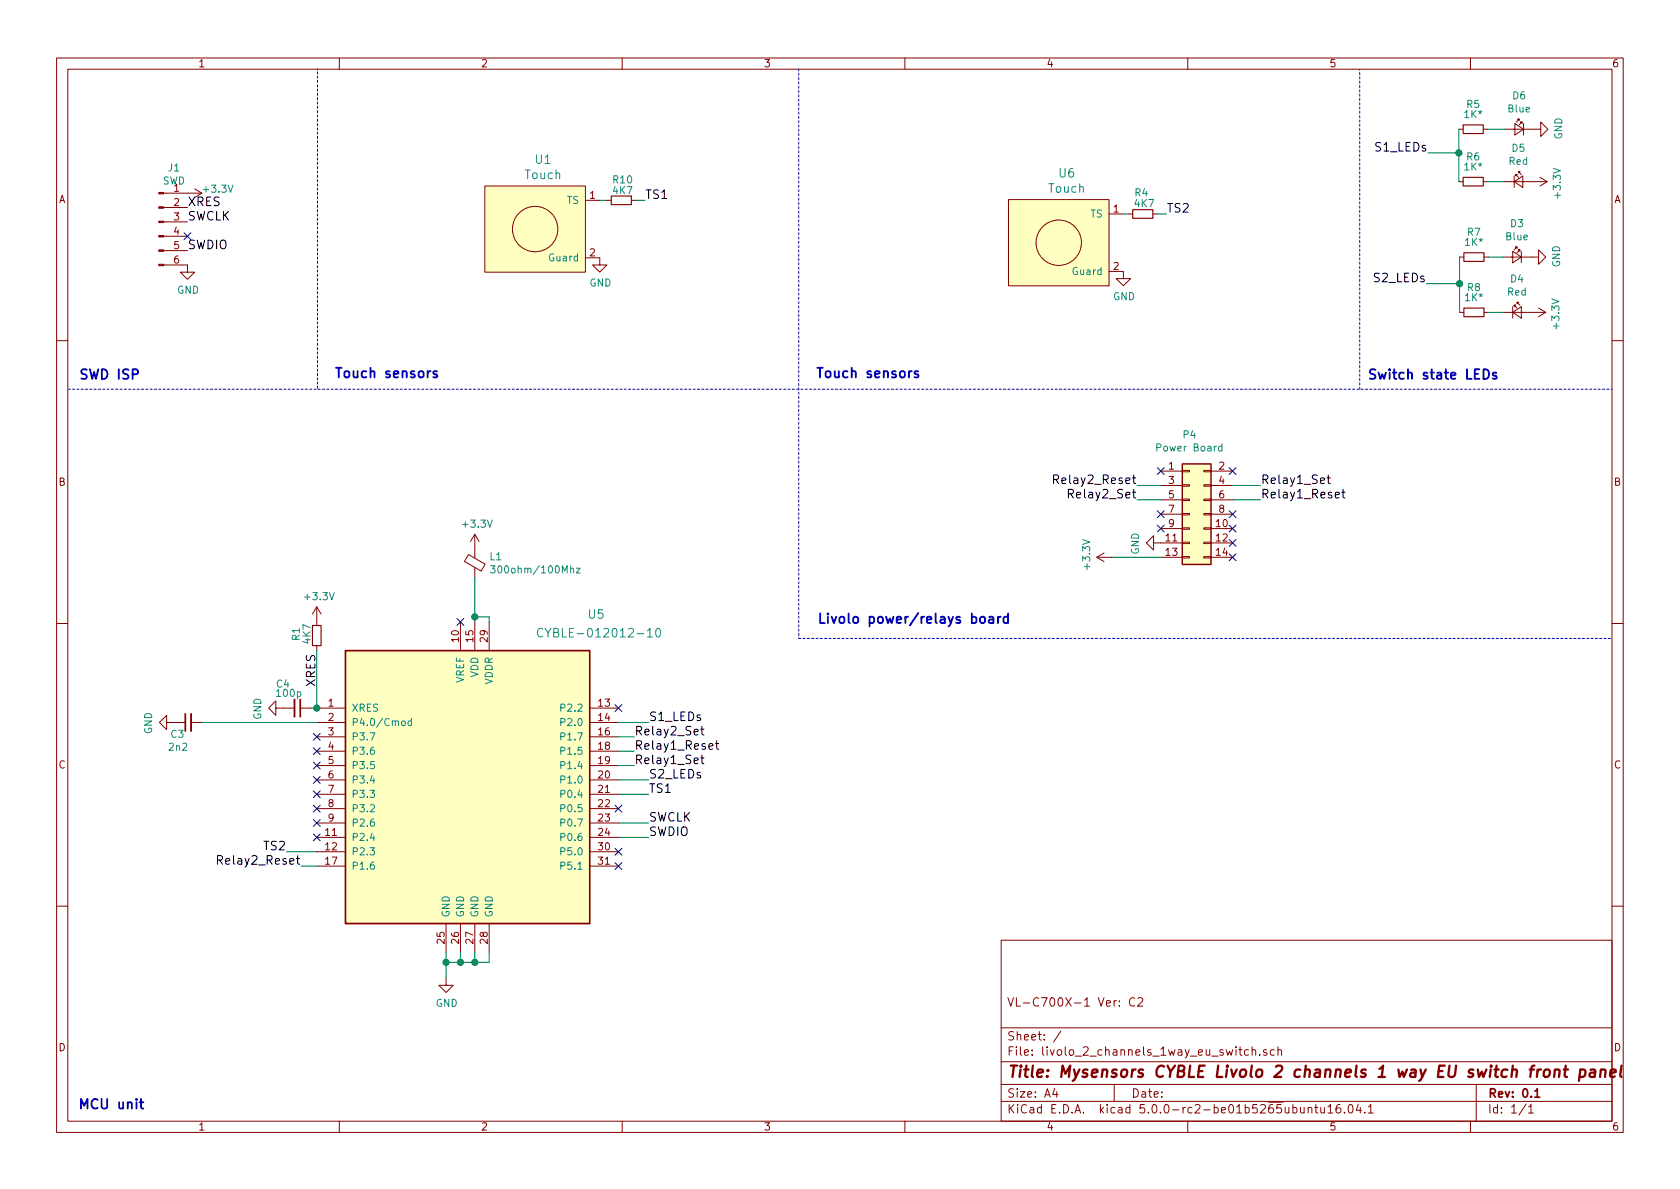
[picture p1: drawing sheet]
<svg xmlns="http://www.w3.org/2000/svg" width="297mm" height="210mm" viewBox="0 0 297 210" stroke-linecap="round" stroke-linejoin="round" font-family="sans-serif">
<g fill="none" stroke="#840000" stroke-width=".18">
<path d="M10 10.3h277v189.9h-277zM12 12.2h273v186.1h-273zM60 10.3v1.9M110 10.3v1.9M160 10.3v1.9M210 10.3v1.9M260 10.3v1.9M28.9 39.2h4.2M28.9 36.7h4.2M28.9 34.2h4.2M34.4 33.4l1.3 .8M85.7 32.9h17.8v15.2h-17.8z"/>
<path d="M103.5 35.4h2.5M107.3 35.4h.8M111.6 35.4h.8M178.3 35.3h17.8v15.2h-17.8zM196.1 37.8h2.5M199.5 37.8h.8M203.8 37.8h.8M257.9 22.9h.8M257.9 32.1h.8M262.3 22.9h.7M262.3 32.1h.7M265.9 32.1h7.7"/>
<path d="M266.1 22.9h6.3v-1.3l1.3 1.3-1.3 1.2v-1.2M267.7 32.1l1.5-1v2zM267.7 31.1v2M267.8 21.8l1.6 1.1-1.6 1zM268 31.1v-.2h.2h-.2l.5 .5M268.5 30.6v-.3h.2h-.2l.5 .6M268.6 21.3v-.2h-.2h.2l-.5 .5M269.1 21.8v-.2h-.2h.2l-.5 .5M269.4 21.8v2.1M272.3 31.4l1.3 .7M273.6 32.1l-1.3 .8M28.9 46.9h4.2v1.2h1.3l-1.3 1.3-1.2-1.3h1.2"/>
<path d="M28.9 44.3h4.2M28.9 41.8h4.2M103.5 45.6h2.5v1.3h1.3l-1.3 1.2-1.2-1.2h1.2M196.1 48h2.5v1.3h1.3l-1.3 1.2-1.2-1.2h1.2M258.1 45.5h.7M258.1 55.2h.7M262.4 45.5h.7M262.4 55.2h.7M265.7 45.5h6.3v-1.3l1.3 1.3-1.3 1.2v-1.2M265.7 55.2h7.6M267.5 44.4l1.5 1.1-1.5 1zM267.5 55.2l1.5-1v2.1z"/>
<path d="M267.5 54.2v2.1M267.7 54.2v-.2h.3h-.3l.5 .5M268.2 43.9v-.2h-.2h.2l-.5 .5M268.2 53.7v-.2h.3h-.3l.5 .5M268.7 44.4v-.2h-.2h.2l-.5 .5M269 44.4v2.1M272 54.5l1.3 .7M273.3 55.2l-1.3 .8M10 60.2h2M285 60.2h2M82.8 98.1l3 1.7-.7 1.2-3-1.7zM83.9 94.5l-.7 1.3"/>
<path d="M83.9 94.5v4.2M83.9 94.5l.8 1.3M193.9 98.5h2.6M193.9 98.5l1.3 .8M195.2 97.8l-1.3 .7M204 96v-1.3l-1.3 1.3 1.3 1.3v-1.3h5M205.2 83.3h3.8M205.2 93.5h3.8M205.2 98.5h3.8M205.2 85.8h3.8M205.2 88.4h3.8M205.2 90.9h3.8"/>
<path d="M209 98.4h1.3v.3h-1.3zM209 95.9h1.3v.2h-1.3zM209 93.3h1.3v.3h-1.3zM209 90.8h1.3v.3h-1.3zM209 88.3h1.3v.2h-1.3zM209 85.7h1.3v.3h-1.3zM209 83.2h1.3v.2h-1.3zM212.9 98.4h1.2v.3h-1.2zM212.9 95.9h1.2v.2h-1.2zM212.9 93.3h1.2v.3h-1.2zM212.9 90.8h1.2v.3h-1.2zM212.9 88.3h1.2v.2h-1.2z"/>
<path d="M212.9 85.7h1.2v.3h-1.2zM212.9 83.2h1.2v.2h-1.2zM214.1 83.3h3.8M214.1 93.5h3.8M214.1 96h3.8M214.1 98.5h3.8M214.1 85.8h3.8M214.1 88.4h3.8M214.1 90.9h3.8M10 110.3h2M56 107.3v3.3M56 114.2v.7"/>
<path d="M56 107.3l-.8 1.3M56 107.3l.8 1.3M81.4 110v5.1M83.9 100.3v1.8M83.9 110v5.1M86.5 110v5.1M285 110.3h2M29.5 127.8v-1.3l-1.3 1.3 1.3 1.2v-1.2h3.3M33.8 127.8h2M48.8 125.2v-1.3l-1.3 1.3 1.3 1.3v-1.3h3.3M53.1 125.2h2M56 125.2h5.1"/>
<path d="M56 127.8h5.1M56 130.3h5.1M56 132.8h5.1M56 135.4h5.1M56 137.9h5.1M104.3 125.2h5M104.3 127.8h5M104.3 130.3h5M104.3 132.8h5M104.3 135.4h5M104.3 137.9h5M56 148.1h5.1"/>
<path d="M56 150.6h5.1M56 153.2h5.1M56 140.5h5.1M56 143h5.1M56 145.5h5.1M104.3 148.1h5M104.3 150.6h5M104.3 153.2h5M104.3 140.5h5M104.3 143h5M104.3 145.5h5M10 160.2h2"/>
<path d="M78.9 173v1.2h1.2l-1.2 1.3-1.3-1.3h1.3M78.9 163.3v5.1M81.4 163.3v5.1M83.9 163.3v5.1M86.5 163.3v5.1M177 166.3h108v32h-108zM197.9 177.8v.1M197.9 177v.1M200.6 176.6a.59 .59 0 0 0-.7 0 .59 .59 0 0 0-.2 .7 .56 .56 0 0 0 .3 .5 .56 .56 0 0 0 .6 0M201.2 176.6l.2-.2h.4l.2 .2 .1 .3-1 1h1M285 160.2h2M60 198.3v1.9"/>
<path d="M110 198.3v1.9M160 198.3v1.9M177 194.8h108M177 191.8h108M177 187.8h108M177 181.8h108M186.5 192.5l-.4 1h1M186.8 193v1M187.6 182.3l-1.3 2M197 191.8v3M210 198.3v1.9M220.8 185.7l-.5-.1-.3 .3 .1 .6 .2 .1 .5-.1"/>
<path d="M221.4 185.7l.2-.1 .3 .1 .1 .9M221.4 185.1v1.5M222.7 186.5v.1M224 185.7l-.4-.1-.2 .2v.2l.6 .2v.3h-.6M225.3 185.7l-.4-.1-.3 .3 .1 .6 .2 .1 .4-.1M226 185.7l.2-.1 .3 .1 .1 .9M226 185.1v1.5M229.9 195.8l.1 .9 .4 .1 .2-.1M230.6 195.8v1M231.3 196l.1-.1a.37 .37 0 0 1 .6 .1v.8M231.3 195.8v1M232.4 195.8h.6"/>
<path d="M232.7 195.3v1.3l.3 .2M233.5 195.8l.1 .9 .3 .1 .3-.1M234.2 195.8v1M234.8 195.8l.4-.5v1.5M234.8 196.8h.9M236.9 195.3a.62 .62 0 0 0-.7 .7l.1 .7 .2 .1 .5-.1 .1-.5-.2-.2-.4-.1-.3 .3M237.7 196.7v.1M238.5 195.5l.4-.2a.94 .94 0 0 1 0 1.5l-.5-.3v-.6zM240.2 195.2l-.4 1.1h.9M240.5 195.8v1M241.3 196.7v.1M241.9 195.8l.5-.5v1.5"/>
<path d="M241.9 196.8h.9M260 198.3v1.9M261 191.8v6.5M269.8 195.2l-1.2 2M270.3 195.8l.4-.5v1.5M270.3 196.8h.8"/>
<circle cx="94.6" cy="40.5" r="4"/>
<circle cx="187.2" cy="42.9" r="4"/>
</g>
<path d="M61.1 115.1h43.2v48.2h-43.2zM32.8 126.2v3.1M53.1 123.7v3M271.4 193l.4-.5v1.5M271.4 194h.8" fill="none" stroke="#840000" stroke-width=".3"/>
<g fill="none" stroke="#840000" stroke-width=".41">
<path d="M273.1 189.3a.53 .53 0 0 1 .5-.2 .53 .53 0 0 1 .4 .4v.6a.54 .54 0 0 1-.6 .4 .54 .54 0 0 1-.5-.4zM274.9 189.3a.5 .5 0 0 1 .9 .1l-.2 1M274.9 189.1l-.1 1.3M276.5 189.1h.7M276.8 188.4l-.2 1.8 .1 .1 .4 .1M279.4 189.2h.8l.1 .3v.6a.66 .66 0 0 1-1 .2M279.4 189.1l-.2 2M281.2 189.2h.8l-.1 1.2M282 189.6l-.6 .1a.4 .4 0 0 0-.4 .3 .4 .4 0 0 0 .3 .4l.7-.1M283 189.3a.52 .52 0 0 1 .9 .1l-.1 1M283.1 189.1l-.2 1.3M284.7 189.8l1-.2-.1-.4h-.7l-.2 1 .2 .2 .6-.1"/>
<path d="M286.7 188.4l-.2 1.8 .2 .2"/>
</g>
<path d="M77.2 65.7l-.4-.1-.2 .3 .1 .2 .5 .2v.4h-.6M162.3 65.7l-.4-.1-.2 .3 .1 .2 .5 .2v.4h-.6M262.3 65.3a.86 .86 0 0 1 1 .8 .86 .86 0 0 1-1 .9zM264.6 66l-.4-.1-.3 .2 .1 .3 .6 .1v.4h-.7M174.9 109.1h.7v1.1M175.6 109.5h-.5a.32 .32 0 0 0-.3 .4 .32 .32 0 0 0 .3 .3l.5-.1M176.5 109.1v1.1M176.9 109.1h-.3l-.1 .3M178.2 109.1a.58 .58 0 0 0-.7 .1v.8a.58 .58 0 0 0 .7 .1M178.2 108.5v1.7M24.7 194.9h.6M24.9 194.3v1.5l.1 .2h.3" fill="none" stroke="#0000c2" stroke-width=".33"/>
<g fill="#ffffc2" stroke="#ffffc2" stroke-width=".18">
<path d="M209 82h5.1v17.8h-5.1z"/>
<path d="M85.7 32.9h17.8v15.2h-17.8z"/>
<path d="M178.3 35.3h17.8v15.2h-17.8z"/>
<path d="M61.1 115.1h43.2v48.2h-43.2z"/>
</g>
<path d="M209 82h5.1v17.8h-5.1z" fill="none" stroke="#840000" stroke-width=".25"/>
<path d="M216.1 79l-.4-.1-.3 .2 .2 .6h.5M216.1 78.5v1.3M86.7 100h.8l-.4 .5 .4 .2v.4l-.2 .2-.6-.1M96 111.2a.62 .62 0 0 0-.8 .1 .62 .62 0 0 0-.2 .7 .56 .56 0 0 0 .3 .6 .56 .56 0 0 0 .7-.1M101.9 100.5h.7l-.7 .8h.7M116.1 111.2l.2-.1a.81 .81 0 0 1 .3 1.4l-.2 .1a.84 .84 0 0 1-.3-1.4zM71.1 127.5h.3l.2 .1v.7h-.4l-.2-.2zM72.7 127.5h-.3l-.3 .2 .2 .6h.4M72.7 127v1.3" fill="none" stroke="#008484" stroke-width=".18"/>
<path d="M108.1 34.7h3.5v1.5h-3.5zM200.3 37.1h3.5v1.5h-3.5zM258.7 22.1h3.6v1.5h-3.6zM258.7 31.4h3.6v1.5h-3.6zM258.8 44.7h3.6v1.5h-3.6zM258.8 54.5h3.6v1.5h-3.6zM55.2 110.6h1.6v3.6h-1.6z" fill="none" stroke="#840000" stroke-width=".2"/>
<g fill="none" stroke="#000084" stroke-width=".18">
<path d="M32.5 41.2l1.3 1.2M33.8 41.2l-1.3 1.2M204.6 82.7l1.2 1.2M204.6 90.3l1.2 1.2M204.6 92.9l1.2 1.2M205.8 82.7l-1.2 1.2M205.8 90.3l-1.2 1.2M205.8 92.9l-1.2 1.2M217.3 90.3l1.2 1.2M217.3 92.9l1.2 1.2M217.3 95.4l1.2 1.2M217.3 97.9l1.2 1.3"/>
<path d="M217.3 82.7l1.2 1.2M218.5 90.3l-1.2 1.2M218.5 92.9l-1.2 1.2M218.5 95.4l-1.2 1.2M218.5 97.9l-1.2 1.3M218.5 82.7l-1.2 1.2M80.8 109.4l1.2 1.2M82 109.4l-1.2 1.2M55.4 129.7l1.2 1.2M55.4 132.2l1.2 1.2M55.4 134.8l1.2 1.2M55.4 137.3l1.2 1.2"/>
<path d="M55.4 139.8l1.2 1.3M56.6 134.8l-1.2 1.2M56.6 129.7l-1.2 1.2M56.6 132.2l-1.2 1.2M56.6 137.3l-1.2 1.2M56.6 139.8l-1.2 1.3M108.7 124.6l1.3 1.2M110 124.6l-1.3 1.2M55.4 144.9l1.2 1.2M55.4 142.4l1.2 1.2M55.4 147.5l1.2 1.2M56.6 144.9l-1.2 1.2"/>
<path d="M56.6 142.4l-1.2 1.2M56.6 147.5l-1.2 1.2M108.7 142.4l1.3 1.2M108.7 150l1.3 1.2M108.7 152.5l1.3 1.3M110 142.4l-1.3 1.2M110 150l-1.3 1.2M110 152.5l-1.3 1.3"/>
</g>
<g fill="none" stroke="#000" stroke-width=".18">
<path d="M186.3 84.8l.7-.1 .2-.2-.1-.4-.2-.1h-.6v1.5M186.7 84.8l.5 .7M188.9 87.3l.7-.1 .2-.2-.1-.3-.2-.2h-.6v1.6M234.6 84.5h.6M234.8 84v1.3l.4 .2M237.2 87h.6M237.5 86.5v1.3l.3 .3M123.9 134h.6M123.9 129h.6M124.1 133.5v1.3l.4 .2M124.1 128.4v1.3l.4 .3M126.5 131.5h.6"/>
<path d="M126.7 131v1.3l.4 .2M38.5 152.1l.7-.1 .1-.2v-.4l-.3-.1h-.5v1.5M38.8 152.1l.5 .7"/>
</g>
<path d="M141.2 12.2v100.7M12.1 68.8h273M56.1 68.7v-56.5M240.4 68.8v-56.5M141.2 112.9h40.9M182.2 112.9h102.9" fill="none" stroke="#0000c2" stroke-width=".18" stroke-dasharray=".4 .4"/>
<g fill="none" stroke="#008400" stroke-width=".18">
<path d="M106 35.4h1.3M112.4 35.4h1.6M198.6 37.8h.9M204.6 37.8h1.6M252.5 27h5.4M257.9 22.9v9.2M263 22.9h3.1M263 32.1h2.9M252.2 50.2h5.9M258.1 45.5v9.7M263.1 45.5h2.6M263.1 55.2h2.6"/>
<path d="M196.5 98.5h8.7M201 88.4h4.2M201 85.8h4.2M217.9 88.4h5M217.9 85.8h5M56 114.9v10.3h-.9M83.9 109.1h2.6v.9M83.9 102.1v7.9M35.8 127.8h20.2M109.3 127.8h5.4M109.3 137.9h5.4M109.3 135.4h2.8"/>
<path d="M109.3 132.8h2.8M109.3 130.3h2.8M50.7 150.6h5.3M53.2 153.2h2.8M109.3 140.5h5.4M109.3 148.1h5.4M109.3 145.5h5.4M78.9 168.4v4.6M81.4 168.4v1.8M83.9 168.4v1.8M86.5 168.4v1.8h-7.6"/>
</g>
<g fill="#008400" stroke="#008400" stroke-width=".25">
<circle cx="257.9" cy="27" r=".51"/>
<circle cx="258.1" cy="50.2" r=".51"/>
<circle cx="83.9" cy="170.2" r=".51"/>
<circle cx="81.4" cy="170.2" r=".51"/>
<circle cx="78.9" cy="170.2" r=".51"/>
<circle cx="83.9" cy="109.1" r=".51"/>
<circle cx="56" cy="125.2" r=".51"/>
</g>
<path d="M33.8 126.2v3.1M52.1 123.7v3" fill="none" stroke="#840000" stroke-width=".33"/>
<g fill="#840000" stroke="#840000" stroke-width=".18">
<path d="M28.1 46.7h.8v.3h-.8z"/>
<path d="M28.1 44.2h.8v.2h-.8z"/>
<path d="M28.1 41.7h.8v.2h-.8z"/>
<path d="M28.1 39.1h.8v.3h-.8z"/>
<path d="M28.1 36.6h.8v.2h-.8z"/>
<path d="M28.1 34h.8v.3h-.8z"/>
</g>
<text font-size="2.8" fill="#840000" x="178" y="190.5">Title: Mysensors CYBLE Livolo 2 channels 1 way EU switch front panel</text>
<g font-size="2.4" fill="#0000c2">
<text x="13.8" y="67.1">SWD ISP</text>
<text x="59.1" y="66.8">Touch sensors</text>
<text x="144.1" y="66.8">Touch sensors</text>
<text x="241.7" y="67.1">Switch state LEDs</text>
<text x="144.4" y="110.3">Livolo power/relays board</text>
<text x="13.7" y="196.1">MCU unit</text>
</g>
<g font-size="2.1" fill="#008484">
<text x="94.7" y="29">U1</text>
<text x="92.9" y="31.7">Touch</text>
<text x="185.4" y="34.1">Touch</text>
<text x="187.3" y="31.4">U6</text>
<text x="96.9" y="112.7">CYBLE-012012-10</text>
<text x="104.1" y="109.4">U5</text>
</g>
<g font-size="2.1">
<text x="243.3" y="26.8">S1_LEDs</text>
<text x="114" y="35.2">TS1</text>
<text x="33.1" y="39">SWCLK</text>
<text x="33.1" y="36.4">XRES</text>
<text x="206.2" y="37.6">TS2</text>
<text x="33.1" y="44.1">SWDIO</text>
<text x="243" y="49.9">S2_LEDs</text>
<text x="187.2" y="85.6">Relay2_Reset</text>
<text x="189.7" y="88.1">Relay2_Set</text>
<text x="222.9" y="85.6">Relay1_Set</text>
<text x="222.9" y="88.1">Relay1_Reset</text>
<text x="55.8" y="121.5" transform="rotate(-90 55.8 121.5)">XRES</text>
<text x="112.1" y="130">Relay2_Set</text>
<text x="114.7" y="127.5">S1_LEDs</text>
<text x="112.1" y="135.1">Relay1_Set</text>
<text x="112.1" y="132.6">Relay1_Reset</text>
<text x="114.7" y="137.7">S2_LEDs</text>
<text x="114.7" y="140.2">TS1</text>
<text x="114.7" y="147.8">SWDIO</text>
<text x="114.7" y="145.3">SWCLK</text>
<text x="39.4" y="152.9">Relay2_Reset</text>
<text x="46.8" y="150.4">TS2</text>
</g>
<g font-size="2.1" fill="#840000">
<text x="178" y="178">VL-C700X-1 Ver: C2</text>
<text x="178" y="184">Sheet: /</text>
<text x="178" y="186.7">File: livolo_2_channels_1way_eu_switch.sch</text>
<text x="178" y="196.9">KiCad E.D.A. kicad 5.0.0-rc2-be01b5265ubuntu16.04.1</text>
<text x="178" y="194.1">Size: A4</text>
<text x="200" y="194.1">Date:</text>
<text x="263" y="194.1">Rev: 0.1</text>
<text x="263" y="196.9">Id: 1/1</text>
</g>
<g font-size="1.8" fill="#840000">
<text x="35" y="11.9">1</text>
<text x="85" y="11.9">2</text>
<text x="135" y="11.9">3</text>
<text x="185" y="11.9">4</text>
<text x="235" y="11.9">5</text>
<text x="285" y="11.9">6</text>
<text x="10.4" y="35.9">A</text>
<text x="30.8" y="33.9">1</text>
<text x="104.3" y="35.2">1</text>
<text x="285.4" y="35.9">A</text>
<text x="30.8" y="36.4">2</text>
<text x="30.8" y="39">3</text>
<text x="30.8" y="41.5">4</text>
<text x="196.9" y="37.6">1</text>
<text x="30.8" y="44.1">5</text>
<text x="30.8" y="46.6">6</text>
<text x="104.3" y="45.3">2</text>
<text x="196.9" y="47.7">2</text>
<text x="206.7" y="83.1">1</text>
<text x="215.5" y="83.1">2</text>
<text x="10.4" y="85.9">B</text>
<text x="206.7" y="85.6">3</text>
<text x="206.7" y="88.1">5</text>
<text x="215.5" y="85.6">4</text>
<text x="215.5" y="88.1">6</text>
<text x="285.4" y="85.9">B</text>
<text x="206.2" y="95.8">11</text>
<text x="206.7" y="90.7">7</text>
<text x="206.7" y="93.2">9</text>
<text x="215.1" y="93.2">10</text>
<text x="215.1" y="95.8">12</text>
<text x="215.5" y="90.7">8</text>
<text x="206.2" y="98.3">13</text>
<text x="215.1" y="98.3">14</text>
<text x="81.2" y="113.5" transform="rotate(-90 81.2 113.5)">10</text>
<text x="83.7" y="113.5" transform="rotate(-90 83.7 113.5)">15</text>
<text x="86.2" y="113.5" transform="rotate(-90 86.2 113.5)">29</text>
<text x="58.1" y="125">1</text>
<text x="105.8" y="125">13</text>
<text x="58.1" y="127.5">2</text>
<text x="58.1" y="130">3</text>
<text x="105.8" y="127.5">14</text>
<text x="105.8" y="130">16</text>
<text x="10.4" y="135.9">C</text>
<text x="58.1" y="132.6">4</text>
<text x="58.1" y="135.1">5</text>
<text x="58.1" y="137.7">6</text>
<text x="105.8" y="132.6">18</text>
<text x="105.8" y="135.1">19</text>
<text x="105.8" y="137.7">20</text>
<text x="285.4" y="135.9">C</text>
<text x="58.1" y="140.2">7</text>
<text x="58.1" y="142.7">8</text>
<text x="105.8" y="140.2">21</text>
<text x="105.8" y="142.7">22</text>
<text x="57.6" y="147.8">11</text>
<text x="58.1" y="145.3">9</text>
<text x="105.8" y="145.3">23</text>
<text x="105.8" y="147.8">24</text>
<text x="57.6" y="150.4">12</text>
<text x="57.6" y="152.9">17</text>
<text x="105.8" y="150.4">30</text>
<text x="105.8" y="152.9">31</text>
<text x="78.6" y="166.8" transform="rotate(-90 78.6 166.8)">25</text>
<text x="81.2" y="166.8" transform="rotate(-90 81.2 166.8)">26</text>
<text x="83.7" y="166.8" transform="rotate(-90 83.7 166.8)">27</text>
<text x="86.2" y="166.8" transform="rotate(-90 86.2 166.8)">28</text>
<text x="10.4" y="185.9">D</text>
<text x="285.4" y="185.9">D</text>
<text x="35" y="199.9">1</text>
<text x="85" y="199.9">2</text>
<text x="135" y="199.9">3</text>
<text x="185" y="199.9">4</text>
<text x="235" y="199.9">5</text>
<text x="285" y="199.9">6</text>
</g>
<g font-size="1.8" fill="#008484">
<text x="267.5" y="17.6">D6</text>
<text x="259" y="20.9">1K*</text>
<text x="259.4" y="19.1">R5</text>
<text x="266.7" y="19.9">Blue</text>
<text x="259.4" y="28.4">R6</text>
<text x="266.8" y="29.2">Red</text>
<text x="267.4" y="26.8">D5</text>
<text x="276.2" y="24.7" transform="rotate(-90 276.2 24.7)">GND</text>
<text x="28.7" y="32.6">SWD</text>
<text x="29.8" y="30.3">J1</text>
<text x="36.1" y="34.1">+3.3V</text>
<text x="108.5" y="32.4">R10</text>
<text x="108.5" y="34.3">4K7</text>
<text x="200.7" y="34.7">R4</text>
<text x="259" y="30.1">1K*</text>
<text x="276" y="34.8" transform="rotate(-90 276 34.8)">+3.3V</text>
<text x="100.2" y="36.1">TS</text>
<text x="192.8" y="38.5">TS</text>
<text x="200.7" y="36.6">4K7</text>
<text x="259.5" y="41.7">R7</text>
<text x="267.1" y="40.2">D3</text>
<text x="97.3" y="46.2">Guard</text>
<text x="259.1" y="43.5">1K*</text>
<text x="266.3" y="42.5">Blue</text>
<text x="275.8" y="47.3" transform="rotate(-90 275.8 47.3)">GND</text>
<text x="31.3" y="51.9">GND</text>
<text x="104.2" y="50.7">GND</text>
<text x="189.9" y="48.6">Guard</text>
<text x="196.8" y="53.1">GND</text>
<text x="259.1" y="53.3">1K*</text>
<text x="259.5" y="51.5">R8</text>
<text x="266.5" y="52.3">Red</text>
<text x="267.1" y="50">D4</text>
<text x="275.7" y="58" transform="rotate(-90 275.7 58)">+3.3V</text>
<text x="209.2" y="77.5">P4</text>
<text x="204.9" y="79.8">Power Board</text>
<text x="82" y="93.3">+3.3V</text>
<text x="86.7" y="99.1">L1</text>
<text x="87.9" y="101.4">300ohm/100Mhz</text>
<text x="192.8" y="100.5" transform="rotate(-90 192.8 100.5)">+3.3V</text>
<text x="201.4" y="98.1" transform="rotate(-90 201.4 98.1)">GND</text>
<text x="54.1" y="106.1">+3.3V</text>
<text x="53" y="113.3" transform="rotate(-90 53 113.3)">R1</text>
<text x="54.9" y="113.8" transform="rotate(-90 54.9 113.8)">4K7</text>
<text x="84.6" y="119.8" transform="rotate(-90 84.6 119.8)">VDD</text>
<text x="48.9" y="121.6">C4</text>
<text x="49" y="123.2">100p</text>
<text x="62.1" y="125.9">XRES</text>
<text x="82" y="120.8" transform="rotate(-90 82 120.8)">VREF</text>
<text x="87.1" y="121.1" transform="rotate(-90 87.1 121.1)">VDDR</text>
<text x="99.6" y="125.9">P2.2</text>
<text x="26.9" y="129.8" transform="rotate(-90 26.9 129.8)">GND</text>
<text x="30.3" y="130.5">C3</text>
<text x="46.2" y="127.3" transform="rotate(-90 46.2 127.3)">GND</text>
<text x="62.1" y="128.4">P4.0/Cmod</text>
<text x="62.1" y="130.9">P3.7</text>
<text x="99.6" y="128.4">P2.0</text>
<text x="99.6" y="130.9">P1.7</text>
<text x="30" y="132.8">2n2</text>
<text x="62.1" y="133.5">P3.6</text>
<text x="62.1" y="136">P3.5</text>
<text x="99.6" y="133.5">P1.5</text>
<text x="99.6" y="136">P1.4</text>
<text x="62.1" y="138.6">P3.4</text>
<text x="62.1" y="141.1">P3.3</text>
<text x="62.1" y="143.6">P3.2</text>
<text x="99.6" y="138.6">P1.0</text>
<text x="99.6" y="141.1">P0.4</text>
<text x="99.6" y="143.6">P0.5</text>
<text x="62.1" y="148.7">P2.4</text>
<text x="62.1" y="146.2">P2.6</text>
<text x="99.6" y="146.2">P0.7</text>
<text x="99.6" y="148.7">P0.6</text>
<text x="62.1" y="151.3">P2.3</text>
<text x="62.1" y="153.8">P1.6</text>
<text x="99.6" y="151.3">P5.0</text>
<text x="99.6" y="153.8">P5.1</text>
<text x="79.5" y="162.3" transform="rotate(-90 79.5 162.3)">GND</text>
<text x="82" y="162.3" transform="rotate(-90 82 162.3)">GND</text>
<text x="84.6" y="162.3" transform="rotate(-90 84.6 162.3)">GND</text>
<text x="87.1" y="162.3" transform="rotate(-90 87.1 162.3)">GND</text>
<text x="77" y="178">GND</text>
</g>
</svg>
